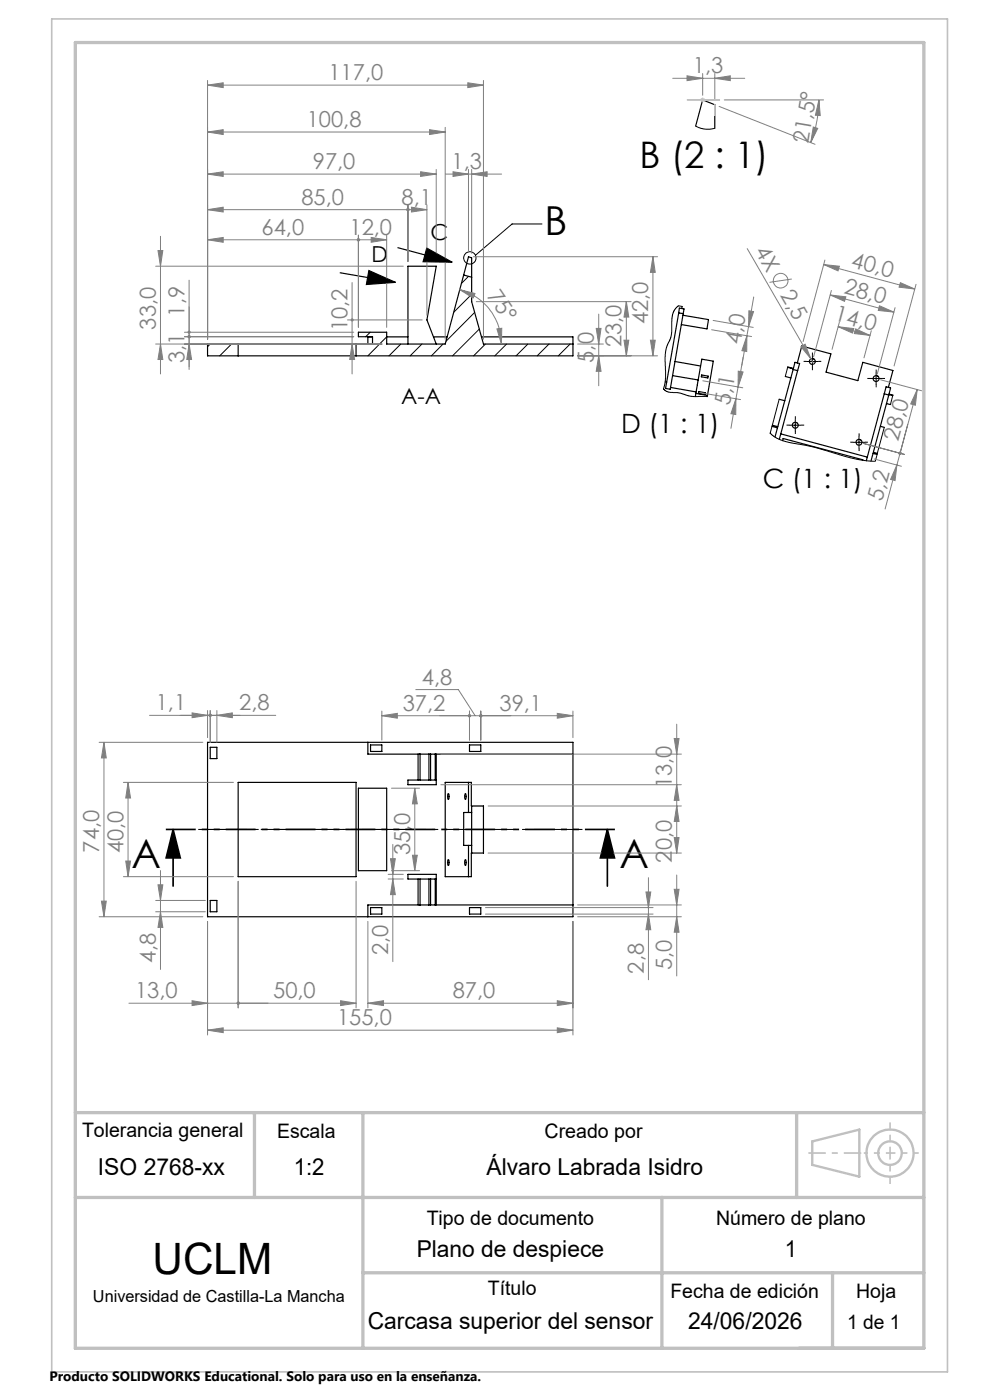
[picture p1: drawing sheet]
<svg xmlns="http://www.w3.org/2000/svg" width="210mm" height="297mm" viewBox="0 0 210 297" stroke-linecap="round" stroke-linejoin="round" font-family="sans-serif">
<g fill="none" stroke="#000" stroke-width=".25">
<path d="M147.6 26.7l1.4-5.5 2.6 1v5M72.1 57.9l11.8 2M78.2 57.4l5.7 2.5-6.2 .5zM84.3 52.5l11.6 3.1M90.5 52.6l5.4 3-6.2-.1zM98.4 58.3l1-3.8 .6 .2v9.3l2.6 9h18.9M98.4 58.3l-4 14.7h-12.4v-2.5h-6v.9h3v1.6h-35v2.5h77.5v-4h-19.4M98.4 58.3l1.6 .5M50.5 73v2.5M75.5 73v2.5M79 71.5h-1v1.5M82 71.5h4.5"/>
<path d="M86.5 73v-16.5h6l-1.9 11.4 1.9 5.1M92 71.5h2.8M142.7 79.7l5.4 .9M143.2 76.7l5.4 .9M144 66.4l-2.8 16 1 .2 2.7-16.1M144 66.4l.9 .1M144 66.4l.1-1 1 .1-.2 1M144.7 65l-.1 .4M144.9 66.9l5.4 .9-.3 2-5.5-.9M148.8 79.5l1.4 .3-.1 .4-1.3-.3zM166.6 79.9l1.1 .3M167.1 77.9l1.2 .3"/>
<path d="M168.2 78.4l.4-1.5 1 .2-.4 1.5M168.2 78.4l1 .2M168.2 78.4l-3.8 14.3M169.1 77l1-3.6 6.1 1.7-1 3.8 6.8 1.8 1-3.8 6.4 1.7-.9 3.6M169.2 78.6l-3.9 14.6M141.1 81l.3 .1M142.2 82.2l5.5 .9M147.6 83.5l2.5 .4M147.6 83.5l-.1 .6M148.1 80.6l.8-4.4 2.4 .4-1.2 7.3M148.1 80.6l-.5 2.9M148.2 83.1l1.4 .2-.1 .4-1.3-.2z"/>
<path d="M150.1 83.9l-.1 .2M163.8 90.4l1.1 .4M163.8 90.2l1.2 .3M165.3 84.7l1.2 .3M165.6 92l18.4 5M166 93.5l.1-.5 16.9 4.6M185.2 96.2l.9 .2M185.3 96l.8 .2M186.8 90.4l.8 .3M187.6 83.5l-3.8 14.3M187.6 83.5l.9 .3M187.6 83.5l.4-1.4 .9 .2-.4 1.5"/>
<path d="M188 85.6l.9 .2M188.5 83.8l-3.8 14M188.6 83.7l.8 .2M188.6 83.6l.8 .2M44 157.5h77.5v37h-77.5zM44.6 158.5h1.4v2.4h-1.4zM78 157.5v2.5h43.5M78.6 158h2.4v1.4h-2.4zM88.7 160v5.5M89.1 160v5.5M91 160v5.5M91.3 160v5.5"/>
<path d="M92.3 160v5.5M92.5 160v6.5h-6v-1h6M99.6 158h2.4v1.4h-2.4zM50.5 166h25v20h-25zM76 167.2h6v17.5h-6zM94.4 166h5.6v5h2.6v10h-2.6v5h-5.6zM95 168.4a.96 .96 0 0 1 0 1.2zM98.7 168.4l.2 .4-.2 .8-.1-.4zM99.4 166v6.4M99.4 179.3v6.7M100 171v10M100 172.4h-1.6v6.9h1.6"/>
<path d="M44.6 191h1.4v2.4h-1.4zM78.6 192.5h2.4v1.4h-2.4zM88.7 186.5v5.5M89.1 186.5v5.5M91 186.5v5.5M91.3 186.5v5.5M92.3 186.5v5.5M92.5 186.5h-6v-1h6v6.5M95 182.4l.2 .2a.78 .78 0 0 1-.2 1zM98.7 182.4a.96 .96 0 0 1 0 1.2zM99.6 192.5h2.4v1.4h-2.4zM121.5 192h-43.5v2.5"/>
<circle cx="172.3" cy="76.7" r=".63"/>
<circle cx="168.7" cy="90.2" r=".63"/>
<circle cx="182.2" cy="93.8" r=".62"/>
<circle cx="185.8" cy="80.3" r=".62"/>
</g>
<g fill="none" stroke="#000" stroke-width=".21">
<path d="M147.6 26.7l1 .5 1 .2h1.1l.9-.2M99.4 58.6l-1.5 1.5M115 47.5h-6.4l-7.7 6.6M44.6 73l-.6 .6M49.1 73l-2.5 2.5M76 73v.1M78.5 70.5l-.9 .9M82 71.5l-4 4M85 73l-2.5 2.5M89.5 73l-2.5 2.5M94 73l-2.5 2.5M100 62.4l-3.8 3.8"/>
<path d="M100.7 66.3l-6.1 6.1M101.7 69.8l-5.7 5.7M103 73l-2.5 2.5M107.5 73l-2.5 2.5M112 73l-2.5 2.5M116.5 73l-2.6 2.5M120.9 73l-2.5 2.5M144.7 65l-.8-.1-.4 .3-.5 .7-.4 .9-.2 4.3-.3 1-.7 1.4-.3 1.3 .1 5.5-.5 2.2 .4 .4 .7 .3 2.2 .1 2.4 .8h3.6M167.1 77.9l-.5 2M171.1 76.7h2.5M172.3 75.4v2.5M185.8 79.1v2.5"/>
<path d="M165.3 84.7l-1.9 7.2 1.4 1.1 1.7 .7 6.2 1.2 8.2 2.4 2.5 .4 2.3 .2 1.9-7.2M167.4 90.2h2.5M168.7 89v2.4M181 93.8h2.5M182.2 92.6v2.5M184.6 80.3h2.5M189.4 83.8l-.5 2"/>
<circle cx="99.7" cy="54.7" r="1.31"/>
</g>
<g fill="none" stroke="#808080" stroke-width=".21">
<path d="M44 18.1l3.3-.5v1zM44 17.1v54.9M44 18.1h58.6M99.2 17.6l3.4 .5-3.4 .5zM102.6 17.1v54.9M142.7 16.6h15.3M145.7 16.1l3.3 .5-3.3 .5zM149 15.6v4.6M151.6 16.6l3.3-.5v1zM151.6 15.6v5.6M44 28l3.3-.5v1zM44 36.9l3.3-.5v1z"/>
<path d="M44 28h50.4M44 36.9h48.5M89.2 36.4l3.3 .5-3.3 .5zM91.1 27.5l3.3 .5-3.3 .5zM92.5 35.9v19.6M94.4 27v45M94.5 36.9h11.9M96.1 36.4l3.3 .5-3.3 .5zM99.4 35.9v17.6M100 36.9l3.3-.5v1zM100 35.9v17.8M152.5 22.6l20.4 8"/>
<path d="M153.6 21.2h21.1M172.5 26.9l1 .3-1.5 3zM173.7 21.2l.3 3.3-1-.1zM173.7 21.2a25.5 25.5 0 0 1-1.7 9M33 56.5h52.5M33.5 53.2h1l-.5 3.3zM34 50.1v29.2M40.1 59.4v19M44 44.5l3.3-.5v1zM44 50.9l3.3-.5v1zM44 50.9h38M44 44.5h46.6"/>
<path d="M74.7 59.9v19.4M76 49.9v19.6M78.7 50.4l3.3 .5-3.3 .5zM82 49.9v19.6M86.5 43.5v12M87.3 44l3.3 .5-3.3 .5zM90.6 43.5v23.4M100.4 54.5h39.1M138.5 54.5l.5 3.3h-1zM138.5 54.5v21M158.5 52.7l13.5 23.4M168 59.2l-4.8 .7"/>
<path d="M174.7 56.1l3.3 .4-.2 1zM174.7 56.1l19.3 5.2M175 55.2l-4.6 17.3M191 60l3 1.3-3.3-.4zM33 73h48M34 73l.5 3.3h-1zM39.1 71.4h35.9M39.1 70.5h35.9M40.1 73l.5 3.3h-1zM73.7 67.9h15.9M74.7 73l.5 3.3h-1zM97.5 61.5l3.3 .8-.4 .9z"/>
<path d="M97.5 61.5a11.9 11.9 0 0 1 8.9 11.5M101 64h32.9M105.4 69.8l1-.2v3.4zM122.5 75.5h17M122.5 73h5.5M126.5 69.7h1l-.5 3.3zM127 75.5l.5 3.3h-1zM127 66.6v15.2M132.4 72.2h1l-.5 3.3zM132.9 64l.5 3.3h-1zM132.9 64v11.5M138 72.2h1l-.5 3.3z"/>
<path d="M151 70l8.4 1.4M151.3 68l8.5 1.5M156.6 78.7l1 .2-1 3.2zM157.6 75.8l-1 6.3M158.4 71.3v3.3l-1-.2zM158.4 71.3l-1 6.2M158.8 69.3l-.4 2M158.9 65.9l.9 .2-1 3.2zM159.9 63l-1.1 6.3M169.9 73.6l.9-.6 1.2 3.1zM172 76.1l.6 1.1M176.1 62.6l3.3 .4-.3 .9z"/>
<path d="M176.1 62.6l13.5 3.6M176.4 61.6l-3.8 14.1M177.8 69.3l3.3 .4-.3 1zM177.8 69.3l6.7 1.9M178 68.4l-1.5 5.7M181.5 69.8l3 1.4-3.3-.4zM184.8 70.2l-1.5 5.7M186.5 64.9l3.1 1.3-3.3-.3zM189.9 65.3l-3.8 14M194.3 60.3l-4.6 17.3M148.6 83.3l8.5 1.5M149.1 80.8l8.5 1.5"/>
<path d="M156.1 84.6v3.3l-1.1-.1zM156.1 84.6l-1.1 6.3M156.6 82.1l-.5 2.5M183.2 94.1l8.7 2.3M185.4 97.4l5.8 1.5M186.8 80.6l8.7 2.3M190.3 98.6l-.4 3.3-1-.2zM190.3 98.6l-2.6 9.4M190.9 96.2l-.6 2.4M192.5 90l-1.6 6.2M194.6 82.7l-.4 3.3-1-.3zM194.6 82.7l-3.7 13.5"/>
<path d="M21 157.5h22M22 157.5l.5 3.3h-1zM22 157.5v37M31.7 151.8h26.8M40.7 151.2l3.3 .6-3.3 .5zM44 150.7v5.8M44.6 150.7v6.8M46 151.8l3.3-.6v1.1zM46 150.7v6.8M81 151.8l3.3-.5v1.1zM81 150.8v6.2M81 151.8h40.5"/>
<path d="M88.2 146.3h9l3.6 5.5M93.5 160h51M99.6 150.8v6.2M102 150.8v6.2M118.2 151.3l3.3 .5-3.3 .6zM121.5 150.8v5.7M143 156.7h1l-.5 3.3zM143.5 153.6v27.4M26.2 166h23.3M27.2 166l.5 3.3h-1zM27.2 166v20M83 167.2h6"/>
<path d="M83.3 179.1v24.9M88 167.2l.5 3.3h-1zM88 167.2v17.5M93.5 166.5h51M103.5 171h41M143 177.7h1l-.5 3.3zM143.5 171l.5 3.3h-1zM143.5 166.5l.5 3.3h-1zM21 194.5h22M21.5 191.2h1l-.5 3.3zM26.2 186h23.3M26.7 182.7h1l-.5 3.3z"/>
<path d="M33 193.4h10.6M33 191h10.6M33.5 187.7h1l-.5 3.3zM34 193.4l.5 3.3h-1zM34 184.7v21M44 195.5v24.1M50.5 187v26.8M75.5 187v26.8M78 195.5v18.3M82.3 185.5h3.2M82.3 186.5h3.2M82.8 182.2h1.1l-.6 3.3z"/>
<path d="M83 184.7h6M83.3 186.5l.6 3.3h-1.1zM87.5 181.4h1l-.5 3.3zM103 193.9h35.5M103 192.5h35.5M103.5 181h41M121.5 195.5v24.1M122.5 194.5h22M122.5 192h22M137 189.2h1l-.5 3.3zM137.5 193.9l.5 3.3h-1zM137.5 186.2v21.7"/>
<path d="M143 188.7h1l-.5 3.3zM143.5 194.5l.5 3.3h-1zM143.5 185.6v21.4M27.3 212.8h48.2M40.7 212.3l3.3 .5-3.3 .5zM44 218.5l3.3-.5v1.1zM44 218.5h77.5M72.2 212.3l3.3 .5-3.3 .5zM78 212.8l3.4-.5v1zM78 212.8h43.5M118.2 218l3.3 .5-3.3 .6zM118.2 212.3l3.3 .5-3.3 .5z"/>
<circle cx="165.6" cy="59.6" r="1.55"/>
</g>
<path d="M36.7 176l1.5 6h-3zM36.7 176v12M128.8 176l1.6 6h-3zM128.8 176v12" fill="none" stroke="#000" stroke-width=".35"/>
<path d="M145.8 21.2h6.8M148.7 20.8l.7 .8M149 20.7v1M149.4 20.8l-.7 .8M151.6 22.2v2.3" fill="none" stroke="#c0c0c0" stroke-width=".21"/>
<g fill="none" stroke="#c0c0c0" stroke-width=".5">
<path d="M172.3 242.1l10-2.5v10l-10-2.5z"/>
<circle cx="188.8" cy="244.6" r="2.49"/>
<circle cx="188.8" cy="244.6" r="5"/>
</g>
<g fill="none" stroke="#000" stroke-width=".21" stroke-dasharray="15.2 1.3 1.3 1.3" stroke-linecap="butt">
<path d="M171.1 76.7h-.6M172.3 75.4v-.6M172.3 77.9v.6M173.6 76.7h.6M185.9 79v-.6M167.5 90.2h-.7M168.7 88.9v-.6M168.7 91.4v.7M170 90.2h.6M181 93.8h-.6M182.2 92.6v-.7M182.2 95.1v.6"/>
<path d="M183.5 93.8h.6M184.6 80.3h-.6M185.9 81.5v.7M187.1 80.3h.6"/>
</g>
<path d="M42.1 176h81.5" fill="none" stroke="#000" stroke-width=".21" stroke-dasharray="15.2 1.3 1.3 1.3" stroke-dashoffset="5" stroke-linecap="butt"/>
<path d="M44.1 176h42.8" fill="none" stroke="#000" stroke-width=".21" stroke-dasharray="15.2 1.3 1.3 1.3" stroke-dashoffset="5.2" stroke-linecap="butt"/>
<path d="M130.9 176h-96.1" fill="none" stroke="#000" stroke-width=".35" stroke-dasharray="6.3 1.3 1.3 1.3 1.3 1.3" stroke-dashoffset="-.4" stroke-linecap="butt"/>
<path d="M188.8 244.6v-6.5M188.8 244.6v6.6" fill="none" stroke="#c0c0c0" stroke-width=".35" stroke-dasharray="15.2 1.3 1.3 1.3" stroke-dashoffset="13.9" stroke-linecap="butt"/>
<path d="M188.8 244.6h6.1" fill="none" stroke="#c0c0c0" stroke-width=".35" stroke-dasharray="15.2 1.3 1.3 1.3" stroke-dashoffset="14.1" stroke-linecap="butt"/>
<path d="M188.8 244.6h-5.6" fill="none" stroke="#c0c0c0" stroke-width=".35" stroke-dasharray="15.2 1.3 1.3 1.3" stroke-dashoffset="14.4" stroke-linecap="butt"/>
<path d="M182.7 244.6h-11.2" fill="none" stroke="#c0c0c0" stroke-width=".35" stroke-dasharray="15.2 1.3 1.3 1.3" stroke-dashoffset="11.5" stroke-linecap="butt"/>
<path d="M11 4h190v287h-190z" fill="none" stroke="#c0c0c0" stroke-width=".35"/>
<path d="M16 9h180v277h-180zM16 236h180M54 236v18M77 236v50M169 236v18M16 254h180M140.4 254v32M77 270h119M176.6 270v16" fill="none" stroke="#c0c0c0" stroke-width=".7"/>
<g fill="#000">
<path d="M90.5 52.6l5.4 3-6.2-.1zM78.2 57.4l5.7 2.5-6.2 .5z"/>
<path d="M128.8 176l1.6 6h-3zM36.7 176l1.5 6h-3z"/>
</g>
<g fill="#808080">
<path d="M169.9 73.6l.9-.6 1.2 3.1z"/>
<path d="M105.4 69.8l1-.2v3.4zM97.5 61.5l3.3 .8-.4 .9z"/>
<path d="M99.4 151.6a.33 .33 0 0 0 0 .5 .33 .33 0 0 0 .5-.3h-.3h.3a.31 .31 0 0 0-.2-.3 .31 .31 0 0 0-.3 .1zM81 151.8l3.3-.5v1.1z"/>
<path d="M44.3 151.6l-.1 .2h.4h-.4a.35 .35 0 0 0 .5 .3 .35 .35 0 0 0 .1-.6 .35 .35 0 0 0-.5 .1zM40.7 151.2l3.3 .6-3.3 .5zM91.1 27.5l3.3 .5-3.3 .5zM44 28l3.3-.5v1zM99.2 17.6l3.4 .5-3.4 .5zM44 18.1l3.3-.5v1zM78.7 50.4l3.3 .5-3.3 .5zM75.8 50.6l-.1 .3h.3h-.3a.34 .34 0 0 0 .4 .3 .34 .34 0 0 0 .3-.5 .34 .34 0 0 0-.6-.1zM86.3 44.3h-.1a.35 .35 0 0 0 .3 .5 .35 .35 0 0 0 .4-.3h-.4h.4l-.1-.2a.33 .33 0 0 0-.5 0zM44 44.5l3.3-.5v1zM87.3 44l3.3 .5-3.3 .5zM86.3 44.2l-.1 .3h.3h-.3a.34 .34 0 0 0 .4 .3 .34 .34 0 0 0 .2-.5 .34 .34 0 0 0-.5-.1zM89.2 36.4l3.3 .5-3.3 .5zM44 36.9l3.3-.5v1z"/>
<path d="M44.4 151.5a.33 .33 0 0 0 0 .5 .33 .33 0 0 0 .5-.2h-.3h.3a.32 .32 0 0 0-.2-.4 .32 .32 0 0 0-.3 .1zM46 151.8l3.3-.6v1.1zM40.7 212.3l3.3 .5-3.3 .5zM50.3 212.6l-.1 .2h.3h-.3a.33 .33 0 0 0 .4 .3 .33 .33 0 0 0 .2-.4 .33 .33 0 0 0-.5-.1zM44 218.5l3.3-.5v1.1zM118.2 218l3.3 .5-3.3 .6zM101.7 151.6l-.1 .2h.4h-.4a.34 .34 0 0 0 .4 .4 .34 .34 0 0 0 .3-.5 .34 .34 0 0 0-.6-.1zM118.2 151.3l3.3 .5-3.3 .6zM101.7 151.6l-.1 .2h.4h-.4a.34 .34 0 0 0 .4 .4 .34 .34 0 0 0 .3-.5 .34 .34 0 0 0-.6-.1zM99.4 151.6a.33 .33 0 0 0 0 .5 .33 .33 0 0 0 .5-.3h-.3h.3a.31 .31 0 0 0-.2-.3 .31 .31 0 0 0-.3 .1zM78 212.8l3.4-.5v1zM118.2 212.3l3.3 .5-3.3 .5zM44 50.9l3.3-.5v1zM75.8 50.6a.34 .34 0 0 0 .1 .6 .34 .34 0 0 0 .5-.3h-.4l.4-.1a.35 .35 0 0 0-.6-.2zM96.1 36.4l3.3 .5-3.3 .5zM100 36.9l3.3-.5v1z"/>
<path d="M50.3 212.6l-.1 .2h.3h-.3a.33 .33 0 0 0 .4 .3 .33 .33 0 0 0 .2-.4 .33 .33 0 0 0-.5-.1zM72.2 212.3l3.3 .5-3.3 .5z"/>
<path d="M194.6 82.7l-.4 3.3-1-.3zM190.7 95.9l-.1 .3 .2 .3 .1-.3-.1 .3a.34 .34 0 0 0 .4-.4 .34 .34 0 0 0-.5-.2zM190.7 95.9l-.1 .3 .2 .3 .1-.3-.1 .3a.34 .34 0 0 0 .4-.4 .34 .34 0 0 0-.5-.2zM190.3 98.6l-.4 3.3-1-.2z"/>
<path d="M158.4 71.3v3.3l-1-.2zM158.9 65.9l.9 .2-1 3.2z"/>
<path d="M156.6 78.7l1 .2-1 3.2zM156.1 84.6v3.3l-1.1-.1z"/>
<path d="M34 193.4l.5 3.3h-1zM33.5 187.7h1l-.5 3.3zM137.5 193.9l.5 3.3h-1zM137 189.2h1l-.5 3.3zM39.8 71.3a.35 .35 0 0 0 .2 .5 .35 .35 0 0 0 .5-.3 .35 .35 0 0 0-.4-.4v.3v-.3zM39.9 70.2v.1a.31 .31 0 0 0-.1 .3 .31 .31 0 0 0 .3 .2v-.3v.3l.3-.1a.34 .34 0 0 0 0-.4 .34 .34 0 0 0-.5-.1zM132.4 72.2h1l-.5 3.3zM132.9 64l.5 3.3h-1zM138 72.2h1l-.5 3.3zM138.5 54.5l.5 3.3h-1z"/>
<path d="M87.5 181.4h1l-.5 3.3zM88 167.2l.5 3.3h-1z"/>
<path d="M22 157.5l.5 3.3h-1zM21.5 191.2h1l-.5 3.3zM27.2 166l.5 3.3h-1zM26.7 182.7h1l-.5 3.3zM143.5 171l.5 3.3h-1zM143 177.7h1l-.5 3.3zM143 156.7h1l-.5 3.3zM143.5 166.5l.5 3.3h-1zM143 188.7h1l-.5 3.3zM143.5 194.5l.5 3.3h-1zM82.8 182.2h1.1l-.6 3.3zM83.3 186.5l.6 3.3h-1.1zM39.9 71.2a.31 .31 0 0 0-.1 .4 .31 .31 0 0 0 .3 .2v-.4v.4l.3-.1a.34 .34 0 0 0 0-.5 .34 .34 0 0 0-.5 0zM40.1 73l.5 3.3h-1zM74.4 67.7a.31 .31 0 0 0 0 .3 .31 .31 0 0 0 .3 .2v-.3v.3a.33 .33 0 0 0 .3-.5 .33 .33 0 0 0-.6 0zM74.7 73l.5 3.3h-1zM126.5 69.7h1l-.5 3.3zM127 75.5l.5 3.3h-1zM33.5 53.2h1l-.5 3.3zM34 73l.5 3.3h-1z"/>
<path d="M177.8 69.3l3.3 .4-.3 1zM181.5 69.8l3 1.4-3.3-.4zM176.1 62.6l3.3 .4-.3 .9zM186.5 64.9l3.1 1.3-3.3-.3z"/>
<path d="M174.7 56.1l3.3 .4-.2 1zM191 60l3 1.3-3.3-.4z"/>
<path d="M145.7 16.1l3.3 .5-3.3 .5zM151.6 16.6l3.3-.5v1z"/>
<path d="M172.5 26.9l1 .3-1.5 3zM173.7 21.2l.3 3.3-1-.1z"/>
</g>
<text font-size="9.2" x="32.4" y="270.2">UCLM</text>
<g font-size="8.5">
<text x="115.5" y="49.9">B</text>
<text x="27.9" y="184.1">A</text>
<text x="131.4" y="184.1">A</text>
</g>
<text font-size="7.8" x="135.7" y="35.7">B (2 : 1)</text>
<g font-size="5.6">
<text x="131.8" y="91.9">D (1 : 1)</text>
<text x="161.8" y="103.5">C (1 : 1)</text>
</g>
<g font-size="4.9">
<text x="20.8" y="249.2">ISO 2768-xx</text>
<text x="62.3" y="249.2">1:2</text>
<text x="103.2" y="249.2">Álvaro Labrada Isidro</text>
<text x="88.4" y="266.8">Plano de despiece</text>
<text x="166.5" y="266.8">1</text>
<text x="78" y="282">Carcasa superior del sensor</text>
<text x="146" y="282">24/06/2026</text>
</g>
<g font-size="4.7" fill="#808080">
<text x="69.7" y="17">117,0</text>
<text x="147" y="15.6">1,3</text>
<text x="65.1" y="27">100,8</text>
<text x="66.4" y="35.9">97,0</text>
<text x="95.8" y="35.9">1,3</text>
<text x="171.4" y="30.6" transform="rotate(-80 171.4 30.6)">21,5°</text>
<text x="63.9" y="43.4">85,0</text>
<text x="85.2" y="43.4">8,1</text>
<text x="55.5" y="49.8">64,0</text>
<text x="74.1" y="49.8">12,0</text>
<text x="160.1" y="53.3" transform="rotate(60 160.1 53.3)">4X</text>
<text x="180.4" y="56.6" transform="rotate(15 180.4 56.6)">40,0</text>
<text x="103.2" y="62.8" transform="rotate(56 103.2 62.8)">75°</text>
<text x="165.4" y="62.6" transform="rotate(60 165.4 62.6)">2,5</text>
<text x="178.8" y="62.3" transform="rotate(15 178.8 62.3)">28,0</text>
<text x="33" y="69.9" transform="rotate(-90 33 69.9)">33,0</text>
<text x="39.1" y="67.2" transform="rotate(-90 39.1 67.2)">1,9</text>
<text x="73.7" y="70.3" transform="rotate(-90 73.7 70.3)">10,2</text>
<text x="137.5" y="68.8" transform="rotate(-90 137.5 68.8)">42,0</text>
<text x="176.8" y="68" transform="rotate(15 176.8 68)">14,0</text>
<text x="39.1" y="77.1" transform="rotate(-90 39.1 77.1)">3,1</text>
<text x="126" y="77" transform="rotate(-90 126 77)">5,0</text>
<text x="131.9" y="73.7" transform="rotate(-90 131.9 73.7)">23,0</text>
<text x="157.1" y="73.2" transform="rotate(-80 157.1 73.2)">4,0</text>
<text x="154.8" y="86.2" transform="rotate(-80 154.8 86.2)">5,1</text>
<text x="190.5" y="93.8" transform="rotate(-75 190.5 93.8)">28,0</text>
<text x="187.1" y="106.5" transform="rotate(-75 187.1 106.5)">5,2</text>
<text x="89.5" y="145.3">4,8</text>
<text x="33" y="150.7">1,1</text>
<text x="50.7" y="150.7">2,8</text>
<text x="85.4" y="150.8">37,2</text>
<text x="106" y="150.8">39,1</text>
<text x="142.5" y="167.2" transform="rotate(-90 142.5 167.2)">13,0</text>
<text x="21" y="180.9" transform="rotate(-90 21 180.9)">74,0</text>
<text x="26.2" y="181" transform="rotate(-90 26.2 181)">40,0</text>
<text x="87" y="181.4" transform="rotate(-90 87 181.4)">35,0</text>
<text x="142.5" y="183" transform="rotate(-90 142.5 183)">20,0</text>
<text x="82.3" y="202.7" transform="rotate(-90 82.3 202.7)">2,0</text>
<text x="33" y="204.4" transform="rotate(-90 33 204.4)">4,8</text>
<text x="136.5" y="206.5" transform="rotate(-90 136.5 206.5)">2,8</text>
<text x="142.5" y="205.7" transform="rotate(-90 142.5 205.7)">5,0</text>
<text x="28.7" y="211.8">13,0</text>
<text x="57.9" y="211.8">50,0</text>
<text x="96" y="211.8">87,0</text>
<text x="71.5" y="217.5">155,0</text>
</g>
<g font-size="4.7">
<text x="91.3" y="50.9">C</text>
<text x="78.8" y="55.6">D</text>
<text x="85.1" y="85.7">A-A</text>
</g>
<g font-size="4.2">
<text x="17.4" y="241.3">Tolerancia general</text>
<text x="58.8" y="241.4">Escala</text>
<text x="115.5" y="241.4">Creado por</text>
<text x="90.5" y="259.8">Tipo de documento</text>
<text x="151.9" y="259.8">Número de plano</text>
<text x="103.5" y="274.7">Título</text>
<text x="142.2" y="275.4">Fecha de edición</text>
<text x="181.6" y="275.4">Hoja</text>
<text x="179.7" y="282">1 de 1</text>
</g>
<text font-size="3.5" x="19.7" y="276.2">Universidad de Castilla-La Mancha</text>
<text font-size="2.9" x="10.5" y="292.9">Producto SOLIDWORKS Educational. Solo para uso en la enseñanza.</text>
</svg>
